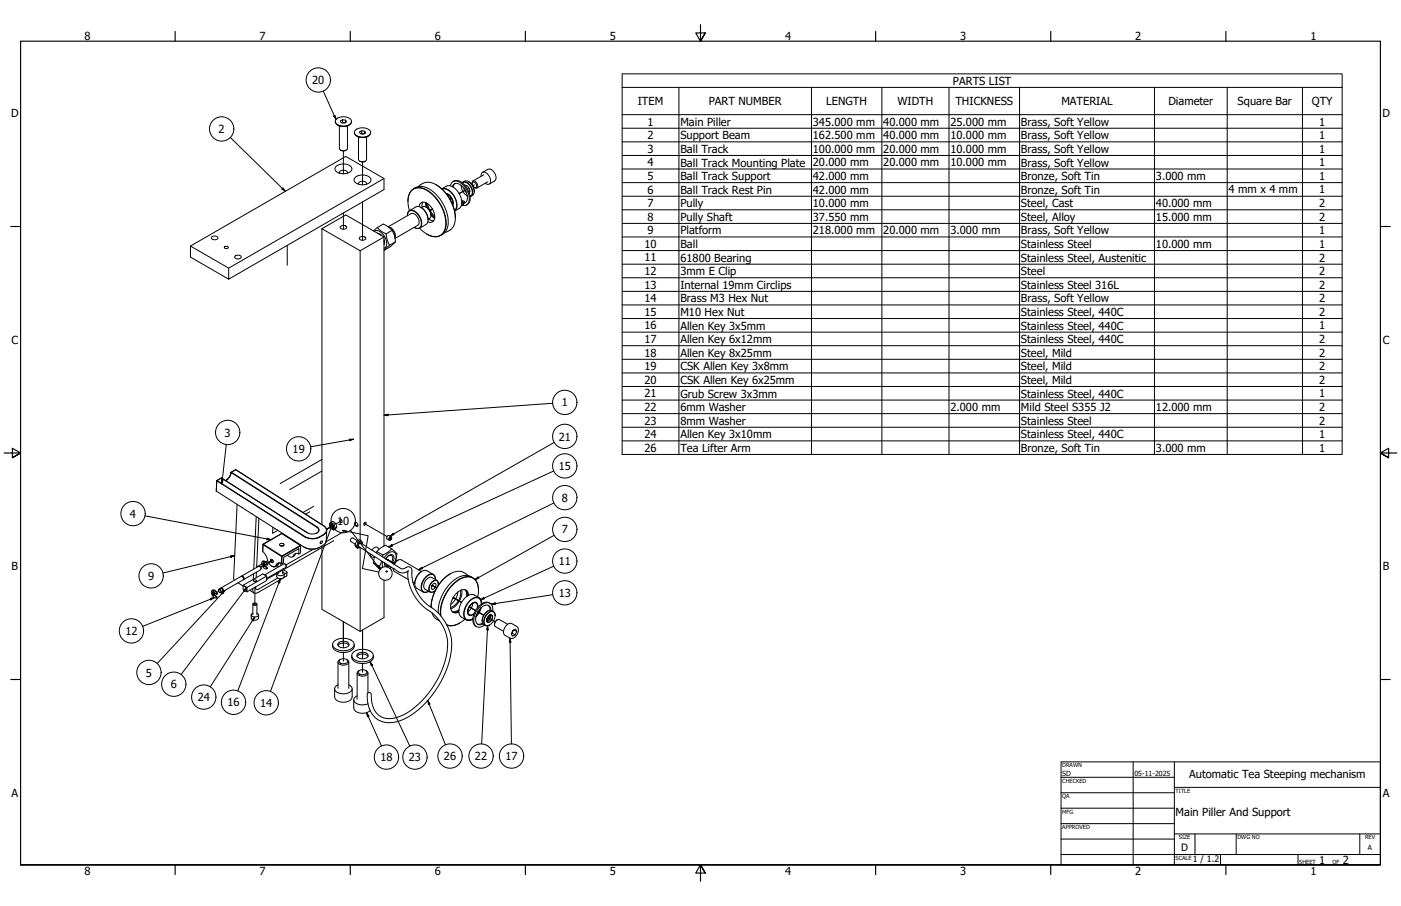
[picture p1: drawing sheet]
<svg xmlns="http://www.w3.org/2000/svg" width="864mm" height="559mm" viewBox="0 0 864 559" stroke-linecap="round" stroke-linejoin="round" font-family="sans-serif">
<!-- layer: Tweak Trail (ANSI) -->
<g fill="none" stroke="#000" stroke-width=".62">
<path d="M212 93v14M223 100v14M283 119l4-2zM284 119h-1M289 116h-1M292 114l-1 1M212 131v10M223 125v23M265 130l2-1zM278 122l-1 1h1M177 151v13M198 291l-19 11"/>
<path d="M198 283l-25 15M191 316l-3 1M193 312l-6 4M168 325v4l3-2M170 326h-1M173 337h1M181 333h.1M184 335h-1M185 336h.1M193 339l-17 9M203 326h-2M205 324l-4 3 4-3"/>
<path d="M206 333l-42 24M210 322l-3 1M212 328l-11 6M214 328l-3-1 16 3-4 21 11 2M224 323l15 8M163 348h1l-3 2M164 348l-3 2M168 345l-3 2M168 346l-3 2M173 347v2M238 345l5 3M242 347l1 1"/>
<path d="M133 366h-1M135 364l-1 1M157 362v10M266 361l3 2zM279 369l6 3zM279 369h1M289 374l4 3zM289 374l1 1M295 377l3 2M212 383v17M223 389v17M301 381h-1l5 3"/>
<path d="M212 402v6M223 409v6"/>
</g>
<!-- layer: Visible (ANSI) -->
<g fill="none" stroke="#000" stroke-width=".62">
<path d="M207 75a6 6 0 0 0 10 1v-1M207 73a6 6 0 0 1 10 2 5 5 0 0 1-8 2l-2-1zM208 77l2 1M209 78v14a2.9 2.9 0 0 0 5 0v-14M211 74l-1 1v1h2l2-1-1-1v1M211 76h2M213 74h-2v2M215 77l-1 1M210 93h2h1M218 82a6 6 0 0 0 10 1v-1M219 80a6 6 0 0 1 9 1 6 6 0 0 1-8 3l-1-1a1.9 1.9 0 0 1 0-3zM220 84l2 1"/>
<path d="M221 85v13a2.8 2.8 0 0 0 5 0v-13M222 99l1 1 2-1M223 81h-1v1l2 1 1-1v-1v1M223 82l1 1M225 81h-2v2M227 84l-2 1M207 103a7 7 0 0 1 10 1 5 5 0 0 1-8 3l-1-1a2.1 2.1 0 0 1-1-3zM209 107a2.4 2.4 0 0 1 3-2 2.4 2.4 0 0 1 2 2M219 109a7 7 0 0 1 10 2 5 5 0 0 1-8 2h-1a2.1 2.1 0 0 1-1-4zM221 114a2.4 2.4 0 0 1 2-2 2.4 2.4 0 0 1 3 2M237 110l-96 55-24-13M255 116a10 10 0 0 1 13 3 23 23 0 0 1 7 23l-1 2-2 1"/>
<path d="M258 115a9 9 0 0 1 13 0 24 24 0 0 1 9 24l-2 2-4 2M269 114a26 26 0 0 1 12 20M272 116a6 6 0 0 1 10 2 8 8 0 0 1 1 11l-3 1a9 9 0 0 0-3-12l-3-2zM273 117a9 9 0 0 1 9 9l-1 2-1 2M275 119a6 6 0 0 1 4 8M275 120a6 6 0 0 1 4 6M278 115a4 4 0 0 1 3-3 4 4 0 0 1 4 1 11 11 0 0 1 3 13 3 3 0 0 1-4 1M279 115a3 3 0 0 1 3-2 3 3 0 0 1 3 2 8 8 0 0 1 2 10h-1M279 112a6 6 0 0 1 8 3 8 8 0 0 1 1 11M280 113l-1 2M284 115l1 3 3 3M285 113a4 4 0 0 1 6 3v4l-1 1"/>
<path d="M285 113a4 4 0 0 1 6 3v3l-1 2M285 112a5 5 0 0 1 7 5v3l-2 1M286 116l1 3M286 116l1 2M287 114a3 3 0 0 1 2 5l1-1M287 114l1 1M287 114v1M289 112a7 7 0 0 1 3 6M289 118h.1M291 113v-1a2.5 2.5 0 0 1 3 1 2.5 2.5 0 0 1 0 3h-1h-1M291 112a2.1 2.1 0 0 1 2 1 2.1 2.1 0 0 1 0 3l-1-1zM297 109a2.2 2.2 0 0 1 1-3 2.2 2.2 0 0 1 3 2 3 3 0 0 1 0 6l-2-1"/>
<path d="M297 106l4-2a5 5 0 0 1 4 3 5 5 0 0 1 0 5l-3 2M298 108l-6 4M301 112l-7 4M210 140a2.1 2.1 0 0 1 2-1 2.1 2.1 0 0 1 2 2 2.1 2.1 0 0 1-3 1 2.1 2.1 0 0 1-1-2zM239 140l14-8a5 5 0 0 1 5 7l-14 8M251 133a2.8 2.8 0 0 1 2-3 2.8 2.8 0 0 1 3 1 7 7 0 0 1 3 9l-2 1-2-1M251 133a2.9 2.9 0 0 1 2-3 2.9 2.9 0 0 1 4 1 8 8 0 0 1 2 9l-2 1-2-1M251 133h.1M251 124a7 7 0 0 1 4-7 7 7 0 0 1 8 0 24 24 0 0 1 11 25 7 7 0 0 1-11 2M252 130l4-2a7 7 0 0 1 8 8l-1 2-4 3a11 11 0 0 0 13 4 13 13 0 0 0 1-16 21 21 0 0 0-15-13 7 7 0 0 0-7 8l1 6M258 127a3 3 0 0 1 3-2 3 3 0 0 1 3 1 9 9 0 0 1 3 10l-1 1h-2M259 128a9 9 0 0 1 5 8"/>
<path d="M260 128a4 4 0 0 1 6 4l-1 2-1 1M261 125l-1 3M262 125l1 3M263 125v3M263 128h.1M263 128l2 2 1 3M263 125l1 3M264 126l1 4 3 3M264 135l3 1M266 132l2 2M266 133l2 2M266 133h.1"/>
<path d="M276 120v1M278 124l1 1M285 124h1l1 1M285 124l1 1M285 125l1 1-1-1M285 125l1 1M287 125h-1M287 125h.1M130 146a2.1 2.1 0 0 1 3-1 2.1 2.1 0 0 1 1 2 2.1 2.1 0 0 1-2 1 2.1 2.1 0 0 1-2-2zM139 152h2a1 1 0 0 1-1 1 1 1 0 0 1-1-1zM145 158a2.1 2.1 0 0 1 2-1 2.1 2.1 0 0 1 2 2 2.1 2.1 0 0 1-3 1 2.1 2.1 0 0 1-1-2zM198 141l15-8 24 13-15 9"/>
<path d="M198 141v183M198 141l24 14M222 147a2.1 2.1 0 0 1 2-1 2.1 2.1 0 0 1 1 1 2.1 2.1 0 0 1-2 1 2.1 2.1 0 0 1-1-1zM222 155v178M230 142l3-2 3 3a2.1 2.1 0 0 1 2 3l2 5-3 3M231 143a5 5 0 0 1 6 4l1 4-1 2M233 140l3-2a11 11 0 0 1 8 11M233 144l2 1M234 144l1 1M237 148v2M237 148v3M237 146v191"/>
<path d="M240 140a6 6 0 0 1 3 7M242 142l-4 2M244 149l-4 3-3 2M244 149l-4 2M263 144h.1M141 165v7l96-55v-7l-24-14-96 56v7l24 13M134 297l54 34a10 10 0 0 0 13-4v-1l-2-2M136 295h1M136 295l-2 1-1 7M136 295l-2 2 54 34a10 10 0 0 0 13-4v-1l-2-2M136 295l53 34M142 291h.1"/>
<path d="M142 291l-1 3-2 2 2-2zM142 291l53 34a2 2 0 0 1 1 2 2 2 0 0 1-1 2M145 290l-2 1 52 34a2.4 2.4 0 0 1 1 3 2.4 2.4 0 0 1-3 1h-4M145 290l54 34M145 290l-3 1M133 303l54 34a10 10 0 0 0 14-3v-7M133 303h.1M146 311l-2 45v2M149 313h.1M155 317h.1M158 319l-2 32M160 320l-2 30"/>
<path d="M162 336h.1M162 336l12 7M162 336l12 7 11-7M173 335h1l1 1a1.3 1.3 0 0 1-1 1 1.3 1.3 0 0 1-1-2zM173 337h2M174 329h.1M174 337h1M185 336h.1M185 336l-11-7-12 7v4M188 338a10 10 0 0 0 8 0M189 329h1M196 338h.1"/>
<path d="M198 337v39l24 13M203 323a1.8 1.8 0 0 1 3 1 1.8 1.8 0 0 1-1 2l-1-1zM203 323l1-1a3 3 0 0 1 2 4 1.8 1.8 0 0 1-2 0 1.8 1.8 0 0 1-1-2zM204 324a1.2 1.2 0 0 1 1 0 1.2 1.2 0 0 1 0 2l-1-1zM204 322a2.5 2.5 0 0 1 3 2 2.5 2.5 0 0 1-1 3M207 323h-1M208 325l-1 1M219 336l1 1M219 322l1 1 1 1a1.3 1.3 0 0 1-2 0 1.3 1.3 0 0 1 0-2zM220 322a1.1 1.1 0 0 0-1 2 1.1 1.1 0 0 0 1 0h1M220 334a2.4 2.4 0 0 0-1 2 2.4 2.4 0 0 0 1 2M220 334h1"/>
<path d="M220 334l-2-2-2 1v1l3 2M222 337l-1 1a1.8 1.8 0 0 1 0-3 1.8 1.8 0 0 1 2 0v-2a3 3 0 0 0-3 4v1h2M222 338v51M223 333h-1l-2 1M233 339v-1l-1-1-3 2M241 332h-1M241 332l-1 1 1-1M241 332h.1M241 331l-1-1-2 1v1l2 1M241 338l-3-2-3 2-3 2M241 332v-1a1.1 1.1 0 0 0-1 1 1.1 1.1 0 0 0 1 1M147 359l3 2"/>
<path d="M149 355a1.2 1.2 0 0 1 1 1 1.2 1.2 0 0 1 0 2M149 355l10-6 2 1v1l-11 6M149 356h1v1M156 354v3M158 353v3M160 349l1 2M161 351h.1M161 348l-3 2M162 346a2.1 2.1 0 0 1 3 3M162 340l2 3a7 7 0 0 0 5 6l2-2h2M162 340h.1M162 348v1l1 1v-1"/>
<path d="M162 348l1 1M162 347l1 1M162 348v-1h1v1l2 1M162 348h.1M163 348h-1M163 349h.1M163 348h.1M163 347h-1M163 355l12-7h1v2l-12 7M163 349h1M164 349h.1M164 349l1 2"/>
<path d="M164 355l-12 7v3l12-7v-3l-2-1-12 7 2 1-2-1M165 349a2.2 2.2 0 0 0-4-2 3 3 0 0 0 4 4l-2-2M165 351h-1M165 351h.1M165 346h-1M167 345a1.1 1.1 0 0 1 1 1 1.1 1.1 0 0 1 0 1l-1-1zM168 345v1M171 354v1a2.5 2.5 0 0 0 2 2 2.5 2.5 0 0 0 2-1v-2M171 349h-1M171 349l1 1M171 357l-12 7-1-1v-1M172 353v1"/>
<path d="M172 347l-1 2M173 347l1 1M174 343l-1 4M174 348l-3-1-1 3-2-1M174 343h.1M174 357l-16 9a2 2 0 0 1-2-1 2 2 0 0 1 0-2M174 353h1a1.9 1.9 0 0 1-1 2 1.9 1.9 0 0 1-2 0l-1-1v-1M174 351l3 2-2 1M174 351v3M176 348v1M177 353v2l-2 1M182 341l-2 2"/>
<path d="M184 342l-2-1-1 2-2 1-2-2M184 342v-4l-9 6v3l-1 1M184 342l1-1v-4l-11 6v5M228 342l1 2 2-1M230 347l4 4M230 347l4 2M231 343l-1 4M232 340v1M232 340l4 2M234 349l1 1M235 346l-1 3M236 346v4"/>
<path d="M236 342l3-1 2-3a5 5 0 0 1 3 8l-1 2M236 342v1M237 358v23l-15 8M237 344a5 5 0 0 1 7-3v3l-1 4M237 347v2l1 1 2-1M237 347l1 1 1 1M238 345v-1a2.3 2.3 0 0 1 3-2 2.3 2.3 0 0 1 2 3l-1 2M238 345v-1a2.1 2.1 0 0 1 4-1 2.1 2.1 0 0 1 0 3l-1 1M238 352l1 1h-1zM241 350l-1 1 1-1M242 351l1 2 9 4M245 346l-2 2 2-2 2-1 13 7"/>
<path d="M245 346h.1M252 352a5 5 0 0 1-6 1l-25-16v-2h1l25 16h2a2.9 2.9 0 0 1 3-1 2.9 2.9 0 0 1 2 3 28 28 0 0 0 15 24 29 29 0 0 1 7 34 56 56 0 0 1-30 34 14 14 0 0 1-15-3 14 14 0 0 1-4-15l2 1a16 16 0 0 0 6 14 20 20 0 0 0 20-5 52 52 0 0 0 21-43 29 29 0 0 0-15-20 28 28 0 0 1-10-22M255 359l1 1M260 352a9 9 0 0 0-4 8M260 352h.1M267 354l-4-2a7 7 0 0 0-7 9l1 2 4 2M268 357a2.9 2.9 0 0 0-2-3 2.9 2.9 0 0 0-3 1 8 8 0 0 0-2 10h1h2M268 357a2.8 2.8 0 0 0-1-3 2.8 2.8 0 0 0-4 1 7 7 0 0 0-2 10h1h2M268 357h.1M269 358l-3-2a5 5 0 0 0-4 7l3 2M278 354a26 26 0 0 0-12 20M289 355a9 9 0 0 0-14 0 26 26 0 0 0-9 20"/>
<path d="M292 356a11 11 0 0 0-14 4 25 25 0 0 0-8 18M131 364a2.1 2.1 0 0 1 3 3M131 366v1h1M131 366l1 1M131 366h.1M131 365l1 1M131 366v-1h1l1 1M132 367h.1M132 366h-1M132 366h.1M132 367h1M132 367l1 2"/>
<path d="M133 366h.1M133 366l1 1a2.2 2.2 0 0 0-4-2 3 3 0 0 0 3 4M133 367h.1M133 367l1 1-1 1M135 364a1 1 0 0 1 1 0 1 1 0 0 1 0 2l-1-1M135 364h.1M135 364h1v2l-1-1zM135 363h1l1 1v1l-1 1M136 363a1.2 1.2 0 0 1 1 0 1.2 1.2 0 0 1 0 2M136 363l13-8 1 1v2l-13 7M136 363h1v2M150 361v3l2 1"/>
<path d="M152 362v3M154 364l3 2M155 379v2a2.5 2.5 0 0 0 2 2 2.5 2.5 0 0 0 2-2v-2M156 378l-1 1a2.3 2.3 0 0 0 2 2 2.3 2.3 0 0 0 2-2l-1-1M156 373v6M156 372a1.2 1.2 0 0 0 1 1 1.2 1.2 0 0 0 1-1M158 373v6M264 365h.1M266 378l2 3 3 2M267 360h1a1.8 1.8 0 0 1 1 2 1.8 1.8 0 0 1-2 1h-1v-1zM270 361a2.2 2.2 0 0 0-1-3 2.2 2.2 0 0 0-3 2 3 3 0 0 0 0 5l2-1M270 360a2.1 2.1 0 0 0-1-2 2.1 2.1 0 0 0-3 1 4 4 0 0 0 0 6h1"/>
<path d="M282 365l-2 5-2 3M283 377l-2 1h-2M283 376l-4 2M283 376l-2 1h-2M284 364a10 10 0 0 1-6 11M285 364a12 12 0 0 1-7 12M287 364l1 1v3M287 364l1 1v2M287 364l1 4M289 367a3 3 0 0 0-2-3 3 3 0 0 0-4 1 11 11 0 0 0-5 12 3 3 0 0 0 5 1M289 379h.1M291 372v3l-3 2"/>
<path d="M294 372a5 5 0 0 0-5 7M294 372h.1M294 375a2.2 2.2 0 0 0-1-3 2.2 2.2 0 0 0-3 1 4 4 0 0 0 0 6l2-1M294 368a9 9 0 0 0-4-12 17 17 0 0 0-15 10l-3 6v4v4M294 375a2.2 2.2 0 0 0 0-3 2.2 2.2 0 0 0-3 0 5 5 0 0 0-2 7l2 1 1-1M295 364a7 7 0 0 0-3-7 7 7 0 0 0-8 0 25 25 0 0 0-12 23M295 369l1 1 1 2a3 3 0 0 0-2-3 3 3 0 0 0-4 1 10 10 0 0 0-4 11 3 3 0 0 0 4 1M295 369a6 6 0 0 0-10 1 8 8 0 0 0 0 11l2 1M297 375l-1 2-3 4M297 372a4 4 0 0 0-2-4 4 4 0 0 0-5 2 10 10 0 0 0-3 12l2 1 2-1M301 377a8 8 0 0 0-4 6M301 378a2.4 2.4 0 0 1 3-1 2.4 2.4 0 0 1 1 4 5 5 0 0 1-6 5 5 5 0 0 1 2-8z"/>
<path d="M301 373l1 3M302 379a2.5 2.5 0 0 1 1 3 2.5 2.5 0 0 1-2 2l-1-1M302 379h.1M302 372a6 6 0 0 0-8 3 8 8 0 0 0-1 11l1 1M302 379l-1 2v1M302 379v2l-2 2M303 380l-1 1-1 2M303 376a3 3 0 0 0-3-3 3 3 0 0 0-3 2 8 8 0 0 0-3 10h2h2M304 377a4 4 0 0 0-2-5 4 4 0 0 0-5 1 11 11 0 0 0-4 13 4 4 0 0 0 6 0M304 377a4 4 0 0 0-6 3l-1 4 2 2M305 380a2.3 2.3 0 0 0-1-3 2.3 2.3 0 0 0-3 1 6 6 0 0 0-2 8l3-1M205 398a5 5 0 0 0 6 4 6 6 0 0 0 7-4"/>
<path d="M206 396a9 9 0 0 1 12 1 5 5 0 0 1-7 4 5 5 0 0 1-6-4zM208 398a5 5 0 0 1 7 0M209 396a4 4 0 0 1 6 2 4 4 0 0 1-7 0zM283 384l-4 2h-4M287 382a11 11 0 0 1-12 3M291 382h-2h-1M293 380l3-5-3 5M297 384l-3 1M300 382v1M300 382h.1M300 382h1M300 383h1"/>
<path d="M301 382h-1l1 1M301 382v1M301 380l2-1a2.8 2.8 0 0 1 0 3 2.8 2.8 0 0 1-3 2v-2zM302 380l-1 1M307 382l-2 2v1M313 385l2-1 4 2a5 5 0 0 1 0 5 5 5 0 0 1-5 3l-3-2a5 5 0 0 1 2-7zM313 385l-5-3a2.9 2.9 0 0 0-3 4l5 3M316 391h-1M316 391l1 1M316 389l2-1 1 2-2 2h-1l-1-1zM317 389l-1 2M317 389l2 1"/>
<path d="M208 408v17M209 407a3 3 0 0 1 5 1 3 3 0 0 1-5 0zM210 407h-1a1.6 1.6 0 0 0-1 2 1.6 1.6 0 0 0 2 1h4a1.6 1.6 0 0 0 1-2 1.6 1.6 0 0 0-1-1M215 408v17M217 404a5 5 0 0 0 6 5 6 6 0 0 0 7-5M218 402a9 9 0 0 1 12 2 5 5 0 0 1-7 4 5 5 0 0 1-6-4zM220 405a5 5 0 0 1 7 0M220 415v16M221 403a4 4 0 0 1 6 2 4 4 0 0 1-7-1zM221 414a3 3 0 0 1 5 1 3 3 0 0 1-5-1zM222 414h-1a1.4 1.4 0 0 0-1 1 1.4 1.4 0 0 0 1 1 4 4 0 0 0 6-1l-2-1M227 415v12"/>
<path d="M206 425v5a6 6 0 0 0 10 2l1-2v-5M208 422a2.6 2.6 0 0 0-2 3 2.6 2.6 0 0 0 3 3 6 6 0 0 0 8-3v-1l-2-2M218 432v5a6 6 0 0 0 10 2v-1M220 429a2.6 2.6 0 0 0-2 3 2.6 2.6 0 0 0 3 2l2 1 4-1"/>
<circle cx="198" cy="334" r=".8"/>
<circle cx="204" cy="325" r=".8"/>
<circle cx="210" cy="321" r=".8"/>
<circle cx="225" cy="323" r=".9"/>
<circle cx="241" cy="332" r=".8"/>
<circle cx="157" cy="358" r=".8"/>
<circle cx="238" cy="354" r="4"/>
<circle cx="157" cy="372" r=".8"/>
<circle cx="302" cy="381" r=".7"/>
</g>
<g fill="#000">
<circle cx="242" cy="351" r=".2"/>
<circle cx="300" cy="382" r=".2"/>
<circle cx="300" cy="383" r=".2"/>
</g>
<!-- layer: Symbol (ANSI) -->
<g fill="none" stroke="#000" stroke-width=".62">
<path d="M199 56l8 18M384 54v-8h443v8M384 54h443v17M384 54v226h443v-209M419 54v226M500 54v226M544 54v226M585 54v226M628 54v226M712 54v226M756 54v226M803 54v226"/>
<path d="M206 72l1-1v3zM384 71h443M384 79h443M142 85l34 33M384 87h443M384 96h443M174 116l2 2-2-1zM384 104h443M384 113h443M384 121h443M384 129h443M384 138h443"/>
<path d="M384 146h443M384 155h443M384 163h443M384 171h443M384 180h443M384 188h443M384 196h443M384 205h443M384 213h443M384 222h443M384 230h443M384 238h443"/>
<path d="M237 256l2-1v1zM341 249l-104 7M384 247h443M384 255h443M139 274l-2 25M215 271h3l-2 1zM218 271l-27 5M342 273l-102 58M384 264h443M384 272h443M136 296h2l-1 3zM341 290l-101 47"/>
<path d="M89 318l78 15M341 310l-83 41M165 332l2 1h-2zM205 324l-1 1h1v-1M205 324l-38 102M216 327l18 24M240 337l2-1v1zM240 331l2-2 1 1zM342 330l-49 28M142 343h3l-3 1zM145 343l-45 10M173 357l-1 3-1-1z"/>
<path d="M173 357l-26 69M232 349h1l1 2zM258 351l2-1v1zM293 358l2-2v1zM341 349l-45 21M130 369h2l-2 1zM132 369l-44 17M137 366l2-2-2 2zM139 364l-42 45M150 364l2-2-1 3zM152 362l-40 54M296 370l2-2 1 1z"/>
<path d="M303 373l2-1v1zM341 367l-38 6M157 381l-1 2-1-1zM157 381l-27 43M301 386v2h-1zM301 386l-4 73M314 394l1 2h-1zM314 394l1 65M228 408l2 2-1 1zM228 408l25 52M226 440l1 2zM226 440l9 20"/>
<path d="M264 432l1 2-1 1zM264 432l11 27"/>
<circle cx="196" cy="49" r="7"/>
<circle cx="137" cy="80" r="7"/>
<circle cx="348" cy="248" r="7"/>
<circle cx="140" cy="267" r="7"/>
<circle cx="184" cy="277" r="7"/>
<circle cx="348" cy="269" r="7"/>
<circle cx="348" cy="287" r="7"/>
<circle cx="82" cy="317" r="7"/>
<circle cx="348" cy="307" r="7"/>
<circle cx="212" cy="321" r="7"/>
<circle cx="348" cy="327" r="7"/>
<circle cx="93" cy="355" r="7"/>
<circle cx="348" cy="346" r="7"/>
<circle cx="348" cy="366" r="7"/>
<circle cx="81" cy="389" r="7"/>
<circle cx="92" cy="415" r="7"/>
<circle cx="107" cy="422" r="7"/>
<circle cx="126" cy="430" r="7"/>
<circle cx="144" cy="433" r="7"/>
<circle cx="164" cy="433" r="7"/>
<circle cx="238" cy="467" r="7"/>
<circle cx="256" cy="467" r="7"/>
<circle cx="277" cy="466" r="7"/>
<circle cx="297" cy="466" r="7"/>
<circle cx="315" cy="466" r="7"/>
</g>
<!-- layer: Border (ANSI) -->
<g fill="none" stroke="#000" stroke-width=".71">
<path d="M108 19v6M216 19v6M324 19v6M432 15v10l-3-5h6l-3 5 3-5M540 19v6M648 19v6M756 19v6M7 140h6M851 140h6M3 279h10l-5-3v6l5-3-5 3M861 279h-10l5-3v6l-5-3 5 3M7 419h6"/>
<path d="M851 419h6M13 533v-508h838v508h-838h838M108 533v6M216 533v6M324 533v6M435 538l-3-5 3 5h-6l3-5v11M540 533v6M648 533v6M756 533v6"/>
</g>
<!-- layer: Title (ANSI) -->
<g fill="none" stroke="#000" stroke-width=".62">
<path d="M654 470h197v63h-197zM654 479h70M698 470v63M724 470v63M654 489h70M654 498h70M724 486h127M654 508h70M654 518h70M724 514h127M737 514v13M762 514v13"/>
<path d="M838 514v13M654 527h197M752 527v6M800 527v6"/>
</g>
<!-- layer: Symbol (ANSI) -->
<g fill="#000">
<path d="M206 72l1-1v3z" fill-rule="evenodd"/>
<path d="M174 116l2 2-2-1z" fill-rule="evenodd"/>
<path d="M237 256l2-1v1z" fill-rule="evenodd"/>
<path d="M215 271h3l-2 1z" fill-rule="evenodd"/>
<path d="M136 296h2l-1 3z" fill-rule="evenodd"/>
<path d="M165 332l2 1h-2z" fill-rule="evenodd"/>
<path d="M205 323v2h-1z" fill-rule="evenodd"/>
<path d="M240 337l2-1v1z" fill-rule="evenodd"/>
<path d="M240 331l2-2 1 1z" fill-rule="evenodd"/>
<path d="M142 343h3l-3 1z" fill-rule="evenodd"/>
<path d="M173 357l-1 3-1-1z" fill-rule="evenodd"/>
<path d="M232 349h1l1 2z" fill-rule="evenodd"/>
<path d="M258 351l2-1v1z" fill-rule="evenodd"/>
<path d="M293 358l2-2v1z" fill-rule="evenodd"/>
<path d="M130 369h2l-2 1z" fill-rule="evenodd"/>
<path d="M137 366l2-2-2 2z" fill-rule="evenodd"/>
<path d="M150 364l2-2-1 3z" fill-rule="evenodd"/>
<path d="M296 370l2-2 1 1z" fill-rule="evenodd"/>
<path d="M303 373l2-1v1z" fill-rule="evenodd"/>
<path d="M157 381l-1 2-1-1z" fill-rule="evenodd"/>
<path d="M301 386v2h-1z" fill-rule="evenodd"/>
<path d="M314 394l1 2h-1z" fill-rule="evenodd"/>
<path d="M228 408l2 2-1 1z" fill-rule="evenodd"/>
<path d="M264 432l1 2-1 1z" fill-rule="evenodd"/>
<path d="M226 440l1 2z" fill-rule="evenodd"/>
</g>
<g font-size="6.8">
<text x="52" y="24">8</text>
<text x="160" y="24">7</text>
<text x="268" y="24">6</text>
<text x="376" y="24">5</text>
<text x="484" y="24">4</text>
<text x="592" y="24">3</text>
<text x="700" y="24">2</text>
<text x="808" y="24">1</text>
<text x="192" y="52">20</text>
<text x="587" y="52">PARTS LIST</text>
<text x="393" y="65">ITEM</text>
<text x="437" y="65">PART NUMBER</text>
<text x="509" y="65">LENGTH</text>
<text x="553" y="65">WIDTH</text>
<text x="589" y="65">THICKNESS</text>
<text x="654" y="65">MATERIAL</text>
<text x="720" y="65">Diameter</text>
<text x="763" y="65">Square Bar</text>
<text x="809" y="65">QTY</text>
<text x="7" y="72">D</text>
<text x="399" y="77">1</text>
<text x="419" y="78">Main Piller</text>
<text x="501" y="77">345.000 mm</text>
<text x="544" y="77">40.000 mm</text>
<text x="586" y="77">25.000 mm</text>
<text x="629" y="78">Brass, Soft Yellow</text>
<text x="813" y="77">1</text>
<text x="852" y="72">D</text>
<text x="135" y="82">2</text>
<text x="399" y="86">2</text>
<text x="419" y="86">Support Beam</text>
<text x="501" y="86">162.500 mm</text>
<text x="544" y="86">40.000 mm</text>
<text x="586" y="86">10.000 mm</text>
<text x="629" y="86">Brass, Soft Yellow</text>
<text x="813" y="86">1</text>
<text x="399" y="94">3</text>
<text x="419" y="94">Ball Track</text>
<text x="501" y="94">100.000 mm</text>
<text x="544" y="94">20.000 mm</text>
<text x="586" y="94">10.000 mm</text>
<text x="629" y="94">Brass, Soft Yellow</text>
<text x="813" y="94">1</text>
<text x="399" y="103">4</text>
<text x="419" y="103">Ball Track Mounting Plate</text>
<text x="501" y="103">20.000 mm</text>
<text x="544" y="103">20.000 mm</text>
<text x="586" y="103">10.000 mm</text>
<text x="629" y="103">Brass, Soft Yellow</text>
<text x="813" y="103">1</text>
<text x="399" y="111">5</text>
<text x="419" y="111">Ball Track Support</text>
<text x="501" y="111">42.000 mm</text>
<text x="629" y="111">Bronze, Soft Tin</text>
<text x="713" y="111">3.000 mm</text>
<text x="813" y="111">1</text>
<text x="399" y="119">6</text>
<text x="419" y="119">Ball Track Rest Pin</text>
<text x="501" y="119">42.000 mm</text>
<text x="629" y="119">Bronze, Soft Tin</text>
<text x="757" y="119">4 mm x 4 mm</text>
<text x="813" y="119">1</text>
<text x="399" y="128">7</text>
<text x="419" y="128">Pully</text>
<text x="501" y="128">10.000 mm</text>
<text x="629" y="128">Steel, Cast</text>
<text x="713" y="128">40.000 mm</text>
<text x="813" y="128">2</text>
<text x="399" y="136">8</text>
<text x="419" y="136">Pully Shaft</text>
<text x="501" y="136">37.550 mm</text>
<text x="629" y="136">Steel, Alloy</text>
<text x="713" y="136">15.000 mm</text>
<text x="813" y="136">2</text>
<text x="399" y="145">9</text>
<text x="419" y="145">Platform</text>
<text x="501" y="145">218.000 mm</text>
<text x="544" y="145">20.000 mm</text>
<text x="586" y="145">3.000 mm</text>
<text x="629" y="145">Brass, Soft Yellow</text>
<text x="813" y="144">1</text>
<text x="397" y="153">10</text>
<text x="419" y="153">Ball</text>
<text x="629" y="153">Stainless Steel</text>
<text x="713" y="153">10.000 mm</text>
<text x="813" y="153">1</text>
<text x="397" y="161">11</text>
<text x="419" y="161">61800 Bearing</text>
<text x="629" y="161">Stainless Steel, Austenitic</text>
<text x="813" y="161">2</text>
<text x="397" y="170">12</text>
<text x="419" y="170">3mm E Clip</text>
<text x="629" y="170">Steel</text>
<text x="813" y="170">2</text>
<text x="397" y="178">13</text>
<text x="419" y="178">Internal 19mm Circlips</text>
<text x="629" y="178">Stainless Steel 316L</text>
<text x="813" y="178">2</text>
<text x="397" y="186">14</text>
<text x="419" y="186">Brass M3 Hex Nut</text>
<text x="629" y="187">Brass, Soft Yellow</text>
<text x="813" y="186">2</text>
<text x="397" y="195">15</text>
<text x="419" y="195">M10 Hex Nut</text>
<text x="629" y="195">Stainless Steel, 440C</text>
<text x="813" y="195">2</text>
<text x="397" y="203">16</text>
<text x="419" y="203">Allen Key 3x5mm</text>
<text x="629" y="203">Stainless Steel, 440C</text>
<text x="813" y="203">1</text>
<text x="7" y="212">C</text>
<text x="397" y="212">17</text>
<text x="419" y="212">Allen Key 6x12mm</text>
<text x="629" y="212">Stainless Steel, 440C</text>
<text x="813" y="212">2</text>
<text x="852" y="212">C</text>
<text x="397" y="220">18</text>
<text x="419" y="220">Allen Key 8x25mm</text>
<text x="629" y="220">Steel, Mild</text>
<text x="813" y="220">2</text>
<text x="397" y="228">19</text>
<text x="419" y="228">CSK Allen Key 3x8mm</text>
<text x="629" y="228">Steel, Mild</text>
<text x="813" y="228">2</text>
<text x="397" y="237">20</text>
<text x="419" y="237">CSK Allen Key 6x25mm</text>
<text x="629" y="237">Steel, Mild</text>
<text x="813" y="237">2</text>
<text x="397" y="245">21</text>
<text x="419" y="245">Grub Screw 3x3mm</text>
<text x="629" y="245">Stainless Steel, 440C</text>
<text x="813" y="245">1</text>
<text x="346" y="251">1</text>
<text x="397" y="254">22</text>
<text x="419" y="254">6mm Washer</text>
<text x="586" y="254">2.000 mm</text>
<text x="629" y="254">Mild Steel S355 J2</text>
<text x="713" y="254">12.000 mm</text>
<text x="813" y="254">2</text>
<text x="397" y="262">23</text>
<text x="419" y="262">8mm Washer</text>
<text x="629" y="262">Stainless Steel</text>
<text x="813" y="262">2</text>
<text x="138" y="269">3</text>
<text x="344" y="272">21</text>
<text x="397" y="270">24</text>
<text x="419" y="270">Allen Key 3x10mm</text>
<text x="629" y="270">Stainless Steel, 440C</text>
<text x="813" y="270">1</text>
<text x="180" y="279">19</text>
<text x="397" y="279">26</text>
<text x="419" y="279">Tea Lifter Arm</text>
<text x="629" y="279">Bronze, Soft Tin</text>
<text x="713" y="279">3.000 mm</text>
<text x="813" y="279">1</text>
<text x="344" y="290">15</text>
<text x="346" y="309">8</text>
<text x="80" y="319">4</text>
<text x="208" y="324">10</text>
<text x="346" y="329">7</text>
<text x="7" y="352">B</text>
<text x="344" y="349">11</text>
<text x="852" y="352">B</text>
<text x="91" y="358">9</text>
<text x="344" y="368">13</text>
<text x="77" y="392">12</text>
<text x="90" y="417">5</text>
<text x="105" y="425">6</text>
<text x="122" y="433">24</text>
<text x="140" y="436">16</text>
<text x="160" y="436">14</text>
<text x="234" y="470">18</text>
<text x="252" y="470">23</text>
<text x="274" y="469">26</text>
<text x="293" y="469">22</text>
<text x="312" y="469">17</text>
<text x="733" y="480">Automatic Tea Steeping mechanism</text>
<text x="7" y="491">A</text>
<text x="852" y="491">A</text>
<text x="725" y="503">Main Piller And Support</text>
<text x="813" y="533">1</text>
<text x="828" y="533">2</text>
<text x="52" y="539">8</text>
<text x="160" y="539">7</text>
<text x="268" y="539">6</text>
<text x="376" y="539">5</text>
<text x="484" y="539">4</text>
<text x="592" y="539">3</text>
<text x="700" y="539">2</text>
<text x="808" y="539">1</text>
</g>
<text font-size="6.3" x="728" y="525">D</text>
<text font-size="5.5" x="735" y="532">1 / 1.2</text>
<g font-size="4.3">
<text x="655" y="479">SD</text>
<text x="699" y="479">05-11-2025</text>
<text x="843" y="524">A</text>
</g>
<g font-size="3.5">
<text x="655" y="473">DRAWN</text>
<text x="655" y="483">CHECKED</text>
<text x="725" y="489">TITLE</text>
<text x="655" y="492">QA</text>
<text x="655" y="502">MFG</text>
<text x="655" y="511">APPROVED</text>
<text x="727" y="518">SIZE</text>
<text x="763" y="518">DWG NO</text>
<text x="841" y="518">REV</text>
<text x="725" y="530">SCALE</text>
<text x="801" y="533">SHEET</text>
<text x="821" y="533">OF</text>
</g>
</svg>
